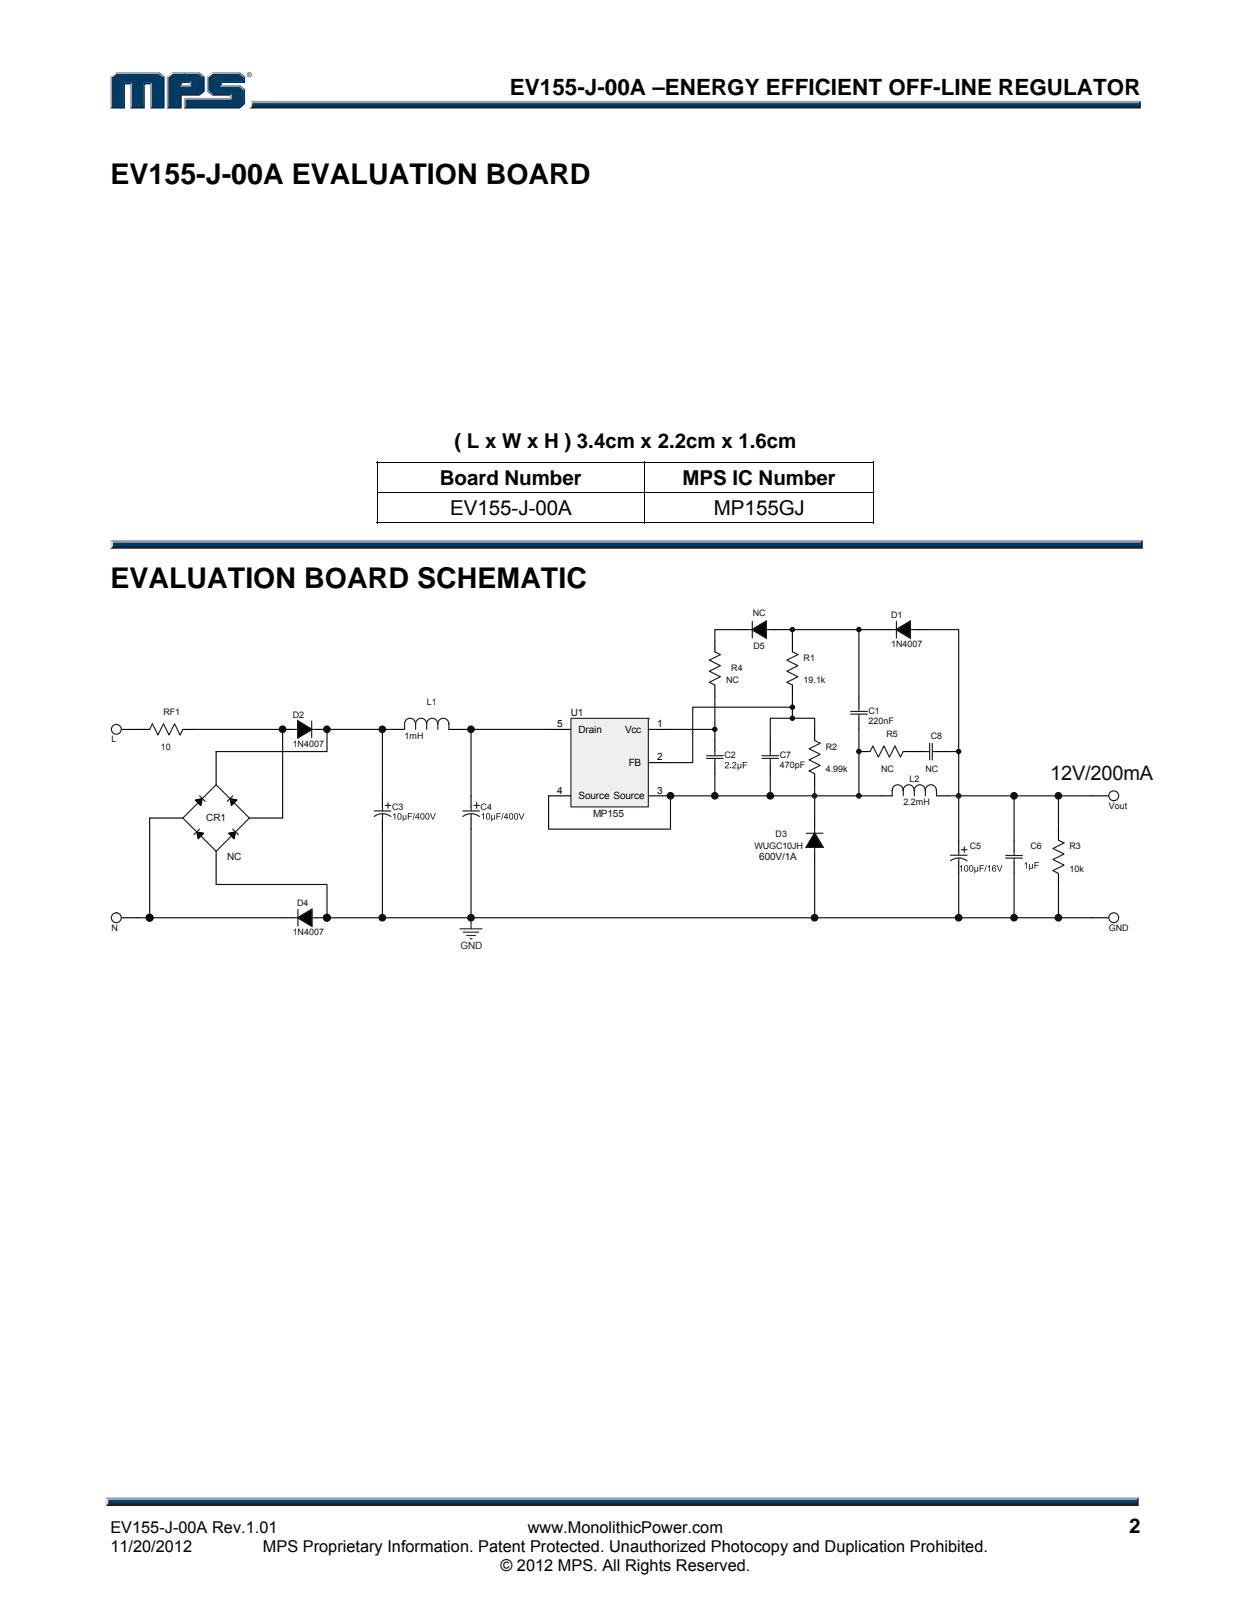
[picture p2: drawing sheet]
<svg xmlns="http://www.w3.org/2000/svg" width="216mm" height="279mm" viewBox="0 0 216 279" stroke-linecap="round" stroke-linejoin="round" font-family="sans-serif">
<path d="M18.7 259.2h177.4l.4 .7h-178.3z" fill="#231f20"/>
<path d="M18.3 258.4h178.2l-.4 .8h-177.4z" fill="#94a0b9"/>
<path d="M196.5 258.4v1.5l-.4-.4v-.6z" fill="#001339"/>
<path d="M18.7 258.9h177.4v.6h-177.4z" fill="#003b63"/>
<path d="M18.2 258.4l.5 .5v.5l-.5 .5z" fill="#dcddde"/>
<path d="M43.3 17.4h153.6l-.4 .7h-153z" fill="#94a0b9"/>
<path d="M43.5 18.1h153l.4 .6h-154l.4-.2z" fill="#231f20"/>
<path d="M196.5 17.8l.4-.4v1.3l-.4-.4z" fill="#001339"/>
<path d="M43.5 17.8h153v.5h-153.1z" fill="#003b63"/>
<path d="M43.3 17.4a.84 .84 0 0 1-.4 1.3 1.21 1.21 0 0 0 .4-1.3z" fill="#dcddde"/>
<path d="M31.1 14.9l.3-.2h1.3l.3 .2z" fill="#94a0b9"/>
<g fill="#003b63">
<path d="M19.3 13.3l.8-.6h7.2l.8 .6v5.2h-1.9v-4.2h-1.5v4.2h-2v-4.2h-1.4v4.2h-2z"/>
<path d="M29 13.3l.8-.6h2.2v1.3h-.9v.9h1.9v-.9h-1.3v-1.3h2.5l.9 .6v2.3l-.9 .6h-3.1v2.3h-2.1z"/>
<path d="M32 17.1h8v-.9h-3.3l-.8-.6v-2.3l.8-.6h4.5l.8 .6v.7h-4v.9h3.2l.8 .6v2.3l-.8 .7h-9.2z"/>
</g>
<path d="M36.6 12.6h4.8" fill="none" stroke="#94a0b9" stroke-width=".27"/>
<path d="M35.7 13.2l.9-.8 .2 .3-.8 .6z" fill="#dcddde"/>
<path d="M35.8 13.2v2.6" fill="none" stroke="#94a0b9" stroke-width=".27"/>
<path d="M35.7 15.8l.3-.2 .8 .7-.2 .2z" fill="#547194"/>
<path d="M36.6 16.4h3.4" fill="none" stroke="#001339" stroke-width=".27"/>
<g fill="#94a0b9">
<path d="M31.7 16.9h8v-.4l.3-.2v.8h-8z"/>
<path d="M31.7 16.9l.3 .2v1.4l-.3 .2z"/>
</g>
<path d="M38 14h4v-.7l.3-.1v1.1h-4v.4l-.3 .2z" fill="#001339"/>
<path d="M38 14.8h3.4" fill="none" stroke="#94a0b9" stroke-width=".27"/>
<path d="M41.4 14.7l.9 .7-.3 .1-.8-.6z" fill="#547194"/>
<g fill="#001339">
<path d="M31.7 18.7l.3-.2h9.2l.8-.7v-2.3l.3-.1v2.5l-.9 .8z"/>
<path d="M31.1 16.3h3.1l.9-.7v-2.3l.2-.1v2.6l-.9 .7h-3v2.2h-2.6l.2-.2h2.1z"/>
</g>
<path d="M34.4 12.4l.9 .8-.2 .1-.9-.6z" fill="#547194"/>
<path d="M29.7 12.6h4.7" fill="none" stroke="#94a0b9" stroke-width=".27"/>
<path d="M28.8 13.2l.9-.8 .1 .3-.8 .6z" fill="#dcddde"/>
<path d="M28.9 13.2v5.5" fill="none" stroke="#94a0b9" stroke-width=".27"/>
<path d="M32.7 14.3l.3-.3v.9l-.3-.2z" fill="#94a0b9"/>
<g fill="#001339">
<path d="M31.1 14h1.9l-.3 .3h-1.3v.4l-.3 .2z"/>
<path d="M28.1 13.3l.3-.1v5.5h-2.5l.3-.2h1.9z"/>
</g>
<path d="M27.5 12.4l.9 .8-.3 .1-.8-.6z" fill="#547194"/>
<path d="M19.9 12.6h7.6" fill="none" stroke="#94a0b9" stroke-width=".27"/>
<path d="M19 13.2l.9-.8 .2 .3-.8 .6z" fill="#dcddde"/>
<path d="M19.2 13.2v5.5" fill="none" stroke="#94a0b9" stroke-width=".27"/>
<path d="M21.3 14.3h1.4l-.2 .3h-.9v4.1h-2.6l.3-.2h2z" fill="#001339"/>
<path d="M22.6 14.3v4.4" fill="none" stroke="#94a0b9" stroke-width=".27"/>
<path d="M24.7 14.3h1.5l-.3 .3h-.9v4.1h-2.5l.2-.2h2z" fill="#001339"/>
<path d="M26 14.3v4.4" fill="none" stroke="#94a0b9" stroke-width=".27"/>
<path d="M41.4 12.4l.9 .8-.3 .1-.8-.6z" fill="#547194"/>
<path d="M42.6 12.9a.45 .45 0 0 1 .9 0 .45 .45 0 0 1-.9 0zM42.7 12.9a.37 .37 0 0 0 .7 0 .37 .37 0 0 0-.7 0zM42.9 12.7h.3l-.1 .2 .1 .2-.2-.2-.1 .2zM42.9 12.7v.2h.2v-.2z" fill="#231f20"/>
<path d="M150.7 79.7h.2v.1h-.2zM65 79.7h.2v.6h-.2zM65 84.9h.2v.7h-.2zM111.2 79.7h.2v.6h-.2zM111.2 84.9h.2v.7h-.2zM150.7 79.7h.2v.6h-.2zM150.7 84.9h.2v.7h-.2zM150.7 90.2h.2v.1h-.2z" fill="#000"/>
<path d="M65 79.7h46.2M111.4 79.7h39.5M65 90.3h46.2M65.1 80.3v4.6M65.1 85.6v4.7M65.2 85h46M111.3 80.3v4.6M111.3 85.6v4.7M111.4 85h39.3M111.4 90.3h39.3M150.8 80.3v4.6M150.8 85.6v4.7" fill="none" stroke="#000" stroke-width=".17"/>
<path d="M19.5 94h177.3l.4 .7h-178.1z" fill="#231f20"/>
<path d="M19.1 93.2h178.1l-.4 .8h-177.3z" fill="#94a0b9"/>
<path d="M197.2 93.2v1.5l-.4-.4v-.6z" fill="#001339"/>
<path d="M19.5 93.7h177.3v.6h-177.3z" fill="#003b63"/>
<path d="M19 93.2l.5 .5v.5l-.5 .5z" fill="#dcddde"/>
<circle cx="140.6" cy="137.3" r=".37" fill="#100f0e"/>
<circle cx="140.6" cy="137.3" r=".37" fill="none" stroke="#100f0e" stroke-width=".2"/>
<circle cx="148.2" cy="137.3" r=".37" fill="#100f0e"/>
<circle cx="148.2" cy="137.3" r=".37" fill="none" stroke="#100f0e" stroke-width=".2"/>
<circle cx="165.4" cy="137.3" r=".38" fill="#100f0e"/>
<g fill="none" stroke="#100f0e" stroke-width=".2">
<path d="M140.6 135.4v5.8M66 143.1v15.3"/>
<circle cx="165.4" cy="137.3" r=".38"/>
</g>
<path d="M21 125.9h2.9M188.4 137.3h2.9M21 158.4h2.9M188.4 158.4h2.9" fill="none" stroke="#050100" stroke-width=".2"/>
<g fill="none" stroke="#1d1d1c" stroke-width=".2">
<path d="M192.2 138.2a.85 .85 0 0 1-.8-1.2 .85 .85 0 0 1 1.4-.3 .85 .85 0 0 1-.2 1.4l-.3 .1M192.2 159.2a.85 .85 0 0 1-.8-1.1 .85 .85 0 0 1 1.4-.3 .85 .85 0 0 1-.2 1.4h-.3"/>
<circle cx="20.1" cy="125.9" r=".85"/>
<circle cx="20.1" cy="158.4" r=".85"/>
</g>
<path d="M81.3 158.4v1.9M79.4 160.3h3.8M80 160.9h2.6M80.5 161.4h1.6M81.1 162h.4" fill="none" stroke="#272727" stroke-width=".2"/>
<circle cx="140.6" cy="137.3" r=".37" fill="#272727"/>
<circle cx="140.6" cy="137.3" r=".37" fill="none" stroke="#272727" stroke-width=".2"/>
<path d="M136.8 110.6v-1.9h11.4v11.4M148.2 108.7h3.9M159.7 108.7h5.8v36.3M115.7 125.9h7.7v1.9M136.8 120.1v3.9M140.6 148.8v9.6" fill="none" stroke="#100f0e" stroke-width=".2"/>
<circle cx="165.4" cy="137.3" r=".38" fill="#272727"/>
<circle cx="165.4" cy="137.3" r=".38" fill="none" stroke="#272727" stroke-width=".2"/>
<path d="M23.9 125.9h1.9M31.6 125.9h1.9" fill="none" stroke="#050100" stroke-width=".2"/>
<path d="M25.8 125.9l.5-1 1 1.9 .9-1.9 1 1.9 .9-1.9 1 1.9 .5-.9" fill="none" stroke="#1d1d1c" stroke-width=".2"/>
<path d="M132.9 133.5v3.8M140.6 125.9v-1.9h-7.7v3.8M182.7 137.3v5.8M182.7 152.6v5.8" fill="none" stroke="#100f0e" stroke-width=".2"/>
<path d="M98.5 124h13.4v15.3h-13.4z" fill="#f0eeee"/>
<path d="M98.5 124h13.4v15.3h-13.4zM111.9 124h.1" fill="none" stroke="#272727" stroke-width=".2"/>
<path d="M94.7 125.9h3.8M94.7 137.3h3.8M111.9 125.9h3.8M111.9 137.3h3.8M111.9 131.6h3.8M132.9 127.8v1.9M132.9 131.6v1.9" fill="none" stroke="#050100" stroke-width=".2"/>
<path d="M136.8 122h-17.2v9.6h-3.9" fill="none" stroke="#100f0e" stroke-width=".2"/>
<path d="M131.5 130.9h2.9M131.5 130.4h2.9M132.9 129.7v.7M132.9 130.9v.7" fill="none" stroke="#1d1d1c" stroke-width=".2"/>
<g fill="#100f0e">
<path d="M125.2 131.6a.38 .38 0 0 1 .6 .1 .38 .38 0 0 1-.3 .6l-.2 .2h.5v.1h-.7l.1-.2a.57 .57 0 0 0 .4-.7l-.2-.1-.2 .2h-.1z"/>
<path d="M126 132.4h.2v.2h-.2z"/>
<path d="M126.5 131.6a.38 .38 0 0 1 .6 .1 .38 .38 0 0 1-.4 .6l-.2 .2h.6v.1h-.8l.2-.2a.58 .58 0 0 0 .4-.7l-.3-.1-.1 .2h-.1z"/>
<path d="M127.3 131.8h.1v.5a.19 .19 0 0 0 .2 .2 .19 .19 0 0 0 .2-.2v-.5h.1v.8l-.5-.1v.4h-.1z"/>
<path d="M128.2 131.5h.7v.1h-.6v.4h.6v.1h-.6v.5h-.1z"/>
</g>
<path d="M123.4 127.8v1.9M123.4 131.6v1.9" fill="none" stroke="#050100" stroke-width=".2"/>
<path d="M121.9 130.9h2.9M122 130.4h2.8M123.4 129.7v.7M123.4 130.9v.7" fill="none" stroke="#1d1d1c" stroke-width=".2"/>
<path d="M163.5 137.3h24.9M175 137.3v7.7M165.5 150.7v7.7M175 150.7v7.7" fill="none" stroke="#100f0e" stroke-width=".2"/>
<circle cx="148.2" cy="137.3" r=".37" fill="#272727"/>
<circle cx="148.2" cy="137.3" r=".37" fill="none" stroke="#272727" stroke-width=".2"/>
<path d="M152.1 108.7h1.9M157.8 108.7h1.9M175 145v1.9M175 148.8v1.9" fill="none" stroke="#050100" stroke-width=".2"/>
<path d="M154 108.7h.7M154.7 108.7l2.4-1.5v2.9zM154.7 107.2v2.9M157.1 108.7h.7M173.6 148.1h2.8M173.6 147.6h2.8M175 146.9v.7M175 148.1v.7" fill="none" stroke="#1d1d1c" stroke-width=".2"/>
<path d="M154.7 108.7l2.4-1.5v2.9z" fill-rule="evenodd" fill="#000" stroke="#000" stroke-width=".27"/>
<g fill="#100f0e">
<path d="M176.8 149.1l.4-.3v1.1h-.1v-.9l-.3 .2z"/>
<path d="M177.6 149.1h.2v.5a.19 .19 0 0 0 .2 .2 .19 .19 0 0 0 .1-.2v-.5h.2v.8l-.5-.1v.4h-.2z"/>
<path d="M178.5 148.8h.8v.1h-.6v.4h.5v.1h-.5v.5h-.2z"/>
</g>
<path d="M148.2 125.9v11.4" fill="none" stroke="#100f0e" stroke-width=".2"/>
<path d="M140.6 141.2v1.9M140.6 146.9v1.9" fill="none" stroke="#050100" stroke-width=".2"/>
<path d="M139.2 143.8h2.8M140.6 143.1v.7M140.6 146.2v.7M140.6 143.8l1.4 2.4h-2.8z" fill="none" stroke="#1d1d1c" stroke-width=".2"/>
<path d="M140.6 143.8l1.4 2.4h-2.8z" fill-rule="evenodd" fill="#000" stroke="#000" stroke-width=".27"/>
<g fill="#100f0e">
<path d="M165.6 149.6l.4-.3v1.1h-.1v-.9l-.3 .2z"/>
<path d="M168.2 149.6h.1v.5a.19 .19 0 0 0 .2 .2 .19 .19 0 0 0 .2-.2v-.5h.1v.8l-.5-.1v.4h-.1z"/>
<path d="M169.1 149.3h.7v.1h-.6v.4h.5v.1h-.5v.5h-.1z"/>
<path d="M170.2 149.3h.1l-.3 1.1h-.1z"/>
<path d="M170.5 149.6l.4-.3v1.1h-.2v-.9l-.2 .2z"/>
<path d="M172 149.3h.2l.3 1 .4-1h.1l-.4 1.1h-.2z"/>
<path d="M166.5 149.4a.45 .45 0 0 1 .6 .1 .45 .45 0 0 1 0 .5 .38 .38 0 0 1-.5 .4 .38 .38 0 0 1-.2-.5zM166.6 149.5l-.1 .6 .2 .2a.46 .46 0 0 0 .3-.4 .46 .46 0 0 0-.3-.5z"/>
<path d="M167.4 149.4a.45 .45 0 0 1 .5 .1 .45 .45 0 0 1 .1 .5 .38 .38 0 0 1-.5 .4 .38 .38 0 0 1-.3-.5zM167.5 149.5l-.1 .6 .1 .2a.46 .46 0 0 0 .3-.4 .46 .46 0 0 0-.3-.5z"/>
<path d="M171.3 149.4l.4-.1 .2 .3h-.1a.22 .22 0 0 0-.3-.2 .22 .22 0 0 0-.1 .3l-.1 .1a.35 .35 0 0 1 .6 .1 .35 .35 0 0 1-.2 .5 .35 .35 0 0 1-.5-.3zM171.4 150.1a.24 .24 0 0 0 .4 0 .24 .24 0 0 0-.4 0z"/>
</g>
<path d="M165.5 145v1.9M165.5 148.8v1.9" fill="none" stroke="#050100" stroke-width=".2"/>
<path d="M164 148.5a2.36 2.36 0 0 1 2.9 .1M164 147.6h2.9M165.5 146.9v.7M165.5 148.1v.7M165.9 146.6h1M166.4 146.2v.9" fill="none" stroke="#1d1d1c" stroke-width=".2"/>
<path d="M94.7 137.3v5.8h21v-5.8h36.4M123.4 133.5v3.8M81.3 143.1v15.3" fill="none" stroke="#100f0e" stroke-width=".2"/>
<g fill="#100f0e">
<path d="M67.8 140.6l.4-.3v1.1h-.1v-.8l-.3 .1z"/>
<path d="M69.5 140.6h.1v.5a.19 .19 0 0 0 .2 .2 .19 .19 0 0 0 .2-.2v-.5h.1v.8h-.5v.3h-.1z"/>
<path d="M70.4 140.3h.7v.2h-.6v.3h.5v.1h-.5v.5h-.1z"/>
<path d="M71.5 140.3h.1l-.3 1.2h-.1z"/>
<path d="M74.2 140.3h.2l.3 1 .4-1h.1l-.4 1.1h-.2z"/>
<path d="M68.7 140.4a.45 .45 0 0 1 .6 .1 .45 .45 0 0 1 0 .6 .38 .38 0 0 1-.5 .3 .38 .38 0 0 1-.2-.5zM68.8 140.5l-.1 .6 .1 .2a.46 .46 0 0 0 .4-.4 .46 .46 0 0 0-.4-.4z"/>
<path d="M72.1 140.3h.1v.7h.2v.2h-.2v.2h-.1v-.2h-.5zM72.1 140.5l-.3 .5h.3z"/>
<path d="M72.7 140.4a.45 .45 0 0 1 .5 .1 .45 .45 0 0 1 0 .6 .38 .38 0 0 1-.4 .3 .38 .38 0 0 1-.3-.5zM72.7 140.5v.6l.1 .2a.46 .46 0 0 0 .3-.4 .46 .46 0 0 0-.3-.4z"/>
<path d="M73.6 140.4a.45 .45 0 0 1 .5 .1 .45 .45 0 0 1 0 .6 .38 .38 0 0 1-.5 .3 .38 .38 0 0 1-.2-.5zM73.6 140.5v.6l.1 .2a.46 .46 0 0 0 .3-.4 .46 .46 0 0 0-.3-.4z"/>
</g>
<path d="M66 137.3v2M66 141.2v1.9" fill="none" stroke="#050100" stroke-width=".2"/>
<path d="M64.6 140h2.8M66 139.2v.8M66.5 139h.9M67 138.5v1M64.6 140.9a2.39 2.39 0 0 1 2.8 0M66 140.4v.7" fill="none" stroke="#1d1d1c" stroke-width=".2"/>
<g fill="#100f0e">
<path d="M83.1 140.6l.4-.3v1.1h-.1v-.8l-.3 .1z"/>
<path d="M84.8 140.6h.1v.5a.19 .19 0 0 0 .2 .2 .19 .19 0 0 0 .2-.2v-.5h.1v.8h-.5v.3h-.1z"/>
<path d="M85.7 140.3h.7v.2h-.6v.3h.5v.1h-.5v.5h-.1z"/>
<path d="M86.8 140.3h.1l-.3 1.2h-.1z"/>
<path d="M89.5 140.3h.2l.3 1 .4-1h.1l-.4 1.1h-.2z"/>
<path d="M84 140.4a.45 .45 0 0 1 .6 .1 .45 .45 0 0 1 0 .6 .38 .38 0 0 1-.5 .3 .38 .38 0 0 1-.2-.5zM84.1 140.5l-.1 .6 .1 .2a.46 .46 0 0 0 .3-.4 .46 .46 0 0 0-.3-.4z"/>
<path d="M87.4 140.3h.2v.7h.1v.2h-.1v.2h-.2v-.2h-.5zM87.4 140.5l-.3 .5h.3z"/>
<path d="M88 140.4a.45 .45 0 0 1 .5 .1 .45 .45 0 0 1 .1 .6 .38 .38 0 0 1-.5 .3 .38 .38 0 0 1-.3-.5zM88.1 140.5l-.1 .6 .1 .2a.46 .46 0 0 0 .3-.4 .46 .46 0 0 0-.3-.4z"/>
<path d="M88.9 140.4a.45 .45 0 0 1 .5 .1 .45 .45 0 0 1 0 .6 .38 .38 0 0 1-.5 .3 .38 .38 0 0 1-.2-.5zM88.9 140.5v.6l.1 .2a.46 .46 0 0 0 .3-.4 .46 .46 0 0 0-.3-.4z"/>
</g>
<g fill="none" stroke="#050100" stroke-width=".2">
<path d="M123.4 110.6v1.9M123.4 118.2v1.9M127.2 108.7h1.9M132.9 108.7h1.9M136.8 110.6v1.9M136.8 118.2v1.9M37.3 129.7v5.7M48.8 125.9h1.9M54.5 125.9h1.9M67.9 125.9h1.9M77.5 125.9h1.9M81.3 137.3v2"/>
<path d="M140.6 125.9v1.9M140.6 133.5v1.9M148.2 129.7h2M148.2 120.1v1.9M148.2 124v1.9M152.1 137.3h1.9M155.9 129.7h3.8M161.6 137.3h1.9M161.6 129.7h1.9M25.8 141.2h5.8M37.3 146.9v5.7M43 141.2h5.8"/>
<path d="M48.8 158.4h1.9M54.5 158.4h1.9M81.3 141.2v1.9M182.7 143.1v1.9M182.7 150.7v1.9"/>
</g>
<g fill="none" stroke="#1d1d1c" stroke-width=".2">
<path d="M123.4 112.5l.9 .5-1.9 .9 1.9 1-1.9 .9 1.9 1-1.9 .9 1 .5M129.1 108.7h.7M129.8 107.2v2.9M129.8 108.7l2.4-1.5v2.9zM132.2 108.7h.7M136.8 112.5l.9 .5-1.9 .9 1.9 1-1.9 .9 1.9 1-1.9 .9 1 .5M50.7 125.9h.7M51.4 124.4l2.4 1.5-2.4 1.4zM53.8 125.9h.7M53.8 124.4v2.9M71.7 124.9a.95 .95 0 0 0-.9-.9 .95 .95 0 0 0-1 .9v1M71.7 124.9v1"/>
<path d="M73.6 124.9a.95 .95 0 0 0-.9-.9 .95 .95 0 0 0-1 .9M75.5 124.9a.95 .95 0 0 0-.9-.9 .95 .95 0 0 0-1 .9v1M75.6 124.9v1M77.5 124.9a.95 .95 0 0 0-1-.9 .95 .95 0 0 0-.9 .9M77.5 124.9v1M79.9 140h2.8M81.3 139.2v.8M81.8 139h.9M82.3 138.5v1M140.6 127.8l.9 .5-1.9 .9 1.9 1-1.9 .9 1.9 1-1.9 .9 1 .5M146.8 123.2h2.9M146.8 122.8h2.9"/>
<path d="M148.2 122v.8M148.2 123.2v.7M155.9 136.4a.95 .95 0 0 0-1-1 .95 .95 0 0 0-.9 1v.9M155.9 136.4a.95 .95 0 0 1 .9-1 .95 .95 0 0 1 1 1M155.9 129.7l-.5 1-.9-2-1 2-1-2-.9 2-1-2-.4 1M155.9 136.4v.9M157.8 136.4v.9M157.8 136.4a.95 .95 0 0 1 .9-1 .95 .95 0 0 1 1 1M159.7 129.7h.7M160.4 128.3v2.8M160.9 128.3v2.8M160.9 129.7h.7"/>
<path d="M161.6 136.4a.95 .95 0 0 0-.9-1 .95 .95 0 0 0-1 1v.9M161.6 136.4v.9M50.7 158.4h.7M51.4 158.4l2.4-1.4v2.8zM51.4 157v2.8M53.8 158.4h.7M79.9 140.9a2.39 2.39 0 0 1 2.8 0M81.3 140.4v.7M182.7 145l.9 .5-1.9 .9 1.9 1-1.9 .9 1.9 1-1.9 1 1 .4"/>
</g>
<g fill="#000" stroke="#000" stroke-width=".27">
<path d="M129.8 108.7l2.4-1.5v2.9z" fill-rule="evenodd"/>
<path d="M51.4 124.4l2.4 1.5-2.4 1.4z" fill-rule="evenodd"/>
<path d="M51.4 158.4l2.4-1.4v2.8z" fill-rule="evenodd"/>
</g>
<path d="M127.2 108.7h-3.8v1.9M134.8 108.7h2M56.4 125.9h11.5M66 125.9v11.4M79.4 125.9h15.3M81.3 125.9v11.4M123.4 120.1v5.8M163.5 129.7h2M56.4 158.4h132" fill="none" stroke="#100f0e" stroke-width=".2"/>
<path d="M34 143.6l1.2 .2-1 1z" fill="#b8b8ba"/>
<path d="M34 143.6l1.2 .2-1 1z" fill="#000" stroke="#000" stroke-width=".2"/>
<path d="M34.4 143.1l-.9 .9" fill="none" stroke="#1d1d1c" stroke-width=".2"/>
<path d="M33.7 138.1l1.2-.3-.2 1.2z" fill="#b8b8ba"/>
<path d="M33.7 138.1l1.2-.3-.2 1.2z" fill="#000" stroke="#000" stroke-width=".2"/>
<path d="M39.5 143.8l1.1-.2-.2 1.1z" fill="#b8b8ba"/>
<path d="M39.5 143.8l1.1-.2-.2 1.1z" fill="#000" stroke="#000" stroke-width=".2"/>
<path d="M39.7 137.8l1.2 .3-1 .9z" fill="#b8b8ba"/>
<path d="M39.7 137.8l1.2 .3-1 .9z" fill="#000" stroke="#000" stroke-width=".2"/>
<path d="M34.4 137.3l1 1M37.3 135.4l5.7 5.8-5.7 5.7-5.7-5.7zM40.2 137.3l-1 1M40.2 143.1l.9 .9" fill="none" stroke="#1d1d1c" stroke-width=".2"/>
<g fill="none" stroke="#100f0e" stroke-width=".2">
<path d="M33.5 125.9h15.3v15.3M56.4 125.9v3.8h-19.1M23.9 158.4h24.9M25.8 141.2v17.2M37.3 152.6h19.1v5.8"/>
<circle cx="25.8" cy="158.4" r=".57"/>
</g>
<circle cx="25.8" cy="158.4" r=".57" fill="#000" stroke="#000" stroke-width=".27"/>
<circle cx="48.8" cy="125.9" r=".57" fill="#100f0e"/>
<g fill="none" stroke="#100f0e" stroke-width=".2">
<circle cx="48.8" cy="125.9" r=".57"/>
<circle cx="56.4" cy="158.4" r=".57"/>
</g>
<circle cx="56.4" cy="158.4" r=".57" fill="#000" stroke="#000" stroke-width=".27"/>
<circle cx="56.4" cy="125.9" r=".57" fill="#100f0e"/>
<circle cx="56.4" cy="125.9" r=".57" fill="none" stroke="#100f0e" stroke-width=".2"/>
<circle cx="66" cy="158.4" r=".56" fill="#100f0e"/>
<circle cx="66" cy="158.4" r=".56" fill="none" stroke="#100f0e" stroke-width=".2"/>
<circle cx="66" cy="125.9" r=".56" fill="#100f0e"/>
<circle cx="66" cy="125.9" r=".56" fill="none" stroke="#100f0e" stroke-width=".2"/>
<circle cx="81.3" cy="158.4" r=".56" fill="#100f0e"/>
<circle cx="81.3" cy="158.4" r=".56" fill="none" stroke="#100f0e" stroke-width=".2"/>
<circle cx="81.3" cy="125.9" r=".56" fill="#100f0e"/>
<circle cx="81.3" cy="125.9" r=".56" fill="none" stroke="#100f0e" stroke-width=".2"/>
<circle cx="115.7" cy="137.3" r=".56" fill="#100f0e"/>
<circle cx="115.7" cy="137.3" r=".56" fill="none" stroke="#100f0e" stroke-width=".2"/>
<circle cx="123.4" cy="137.3" r=".57" fill="#100f0e"/>
<circle cx="123.4" cy="137.3" r=".57" fill="none" stroke="#100f0e" stroke-width=".2"/>
<circle cx="123.4" cy="125.9" r=".37" fill="#100f0e"/>
<circle cx="123.4" cy="125.9" r=".37" fill="none" stroke="#100f0e" stroke-width=".2"/>
<circle cx="132.9" cy="137.3" r=".57" fill="#100f0e"/>
<circle cx="132.9" cy="137.3" r=".57" fill="none" stroke="#100f0e" stroke-width=".2"/>
<circle cx="136.7" cy="123.9" r=".37" fill="#100f0e"/>
<circle cx="136.7" cy="123.9" r=".37" fill="none" stroke="#100f0e" stroke-width=".2"/>
<circle cx="136.7" cy="122" r=".37" fill="#100f0e"/>
<circle cx="136.7" cy="122" r=".37" fill="none" stroke="#100f0e" stroke-width=".2"/>
<circle cx="136.7" cy="108.7" r=".37" fill="#100f0e"/>
<circle cx="136.7" cy="108.7" r=".37" fill="none" stroke="#100f0e" stroke-width=".2"/>
<circle cx="140.6" cy="158.4" r=".57" fill="#100f0e"/>
<circle cx="140.6" cy="158.4" r=".57" fill="none" stroke="#100f0e" stroke-width=".2"/>
<circle cx="148.2" cy="129.7" r=".37" fill="#100f0e"/>
<circle cx="148.2" cy="129.7" r=".37" fill="none" stroke="#100f0e" stroke-width=".2"/>
<circle cx="148.2" cy="108.7" r=".37" fill="#100f0e"/>
<circle cx="148.2" cy="108.7" r=".37" fill="none" stroke="#100f0e" stroke-width=".2"/>
<circle cx="165.4" cy="158.4" r=".57" fill="#100f0e"/>
<circle cx="165.4" cy="158.4" r=".57" fill="none" stroke="#100f0e" stroke-width=".2"/>
<circle cx="165.4" cy="129.7" r=".38" fill="#100f0e"/>
<circle cx="165.4" cy="129.7" r=".38" fill="none" stroke="#100f0e" stroke-width=".2"/>
<circle cx="175" cy="158.4" r=".57" fill="#100f0e"/>
<circle cx="175" cy="158.4" r=".57" fill="none" stroke="#100f0e" stroke-width=".2"/>
<circle cx="175" cy="137.3" r=".57" fill="#100f0e"/>
<circle cx="175" cy="137.3" r=".57" fill="none" stroke="#100f0e" stroke-width=".2"/>
<circle cx="182.7" cy="158.4" r=".56" fill="#100f0e"/>
<circle cx="182.7" cy="158.4" r=".56" fill="none" stroke="#100f0e" stroke-width=".2"/>
<circle cx="182.7" cy="137.3" r=".56" fill="#100f0e"/>
<circle cx="182.7" cy="137.3" r=".56" fill="none" stroke="#100f0e" stroke-width=".2"/>
<g font-size="4.9">
<text x="19" y="31.8">EV155-J-00A EVALUATION BOARD</text>
<text x="19" y="101.5">EVALUATION BOARD SCHEMATIC</text>
</g>
<text font-size="3.9" x="88" y="16.3">EV155-J-00A –ENERGY EFFICIENT OFF-LINE REGULATOR</text>
<g font-size="3.5">
<text x="78.4" y="77.3">( L x W x H ) 3.4cm x 2.2cm x 1.6cm</text>
<text x="75.9" y="83.6">Board Number</text>
<text x="117.8" y="83.6">MPS IC Number</text>
<text x="77.7" y="88.9">EV155-J-00A</text>
<text x="123.2" y="88.9">MP155GJ</text>
<text x="194.9" y="264.5">2</text>
</g>
<text font-size="3.5" fill="#100f0e" x="181.2" y="134.7">12V/200mA</text>
<g font-size="2.8">
<text x="19" y="267.9">11/20/2012</text>
<text x="19" y="264.5">EV155-J-00A Rev.1.01</text>
<text x="45.4" y="267.9">MPS Proprietary Information. Patent Protected. Unauthorized Photocopy and Duplication Prohibited.</text>
<text x="91.1" y="264.5">www.MonolithicPower.com</text>
<text x="86.4" y="271.1">© 2012 MPS. All Rights Reserved.</text>
</g>
<g font-size="1.7" fill="#050100">
<text x="96.1" y="125.5">5</text>
<text x="113.4" y="125.5">1</text>
<text x="99.8" y="126.4">Drain</text>
<text x="107.9" y="126.4">Vcc</text>
<text x="113.4" y="131.2">2</text>
<text x="96.1" y="137">4</text>
<text x="99.8" y="137.9">Source Source</text>
<text x="108.5" y="132.2">FB</text>
<text x="113.4" y="137">3</text>
</g>
<g font-size="1.7" fill="#100f0e">
<text x="98.5" y="123.6">U1</text>
<text x="35.6" y="141.8">CR1</text>
<text x="102.3" y="141">MP155</text>
<text x="39.2" y="148.4">NC</text>
<text x="131" y="148.4">600V/1A</text>
</g>
<text font-size="1.7" fill="#272727" x="79.5" y="163.7">GND</text>
<text font-size="1.6" fill="#100f0e" x="130.2" y="146.5">WUGC10JH</text>
<g font-size="1.5" fill="#100f0e">
<text x="129.9" y="106.2">NC</text>
<text x="153.8" y="106.7">D1</text>
<text x="130" y="112">D5</text>
<text x="153.8" y="111.7">1N4007</text>
<text x="125.3" y="117.9">NC</text>
<text x="126.2" y="115.8">R4</text>
<text x="138.7" y="114.1">R1</text>
<text x="138.7" y="117.9">19.1k</text>
<text x="28.2" y="123.4">RF1</text>
<text x="50.5" y="123.9">D2</text>
<text x="73.7" y="121.7">L1</text>
<text x="149.9" y="123.2">C1</text>
<text x="149.9" y="125">220nF</text>
<text x="19.2" y="128.1">L</text>
<text x="27.8" y="129.4">10</text>
<text x="50.5" y="128.9">1N4007</text>
<text x="69.8" y="127.5">1mH</text>
<text x="125" y="130.9">C2</text>
<text x="134.6" y="130.9">C7</text>
<text x="142.5" y="129.4">R2</text>
<text x="153" y="127.3">R5</text>
<text x="160.6" y="127.5">C8</text>
<text x="134.6" y="132.6">470pF</text>
<text x="142.5" y="133.2">4.99k</text>
<text x="152.1" y="133.2">NC</text>
<text x="157" y="134.9">L2</text>
<text x="159.7" y="133.2">NC</text>
<text x="67.7" y="139.7">C3</text>
<text x="82.9" y="139.7">C4</text>
<text x="155.9" y="138.9">2.2mH</text>
<text x="191.4" y="139.6">Vout</text>
<text x="133.9" y="144.5">D3</text>
<text x="167.4" y="146.6">C5</text>
<text x="177.8" y="146.6">C6</text>
<text x="184.6" y="146.6">R3</text>
<text x="184.6" y="150.4">10k</text>
<text x="19.2" y="160.6">N</text>
<text x="50.5" y="161.4">1N4007</text>
<text x="51.3" y="156.4">D4</text>
<text x="191.4" y="160.6">GND</text>
</g>
</svg>
